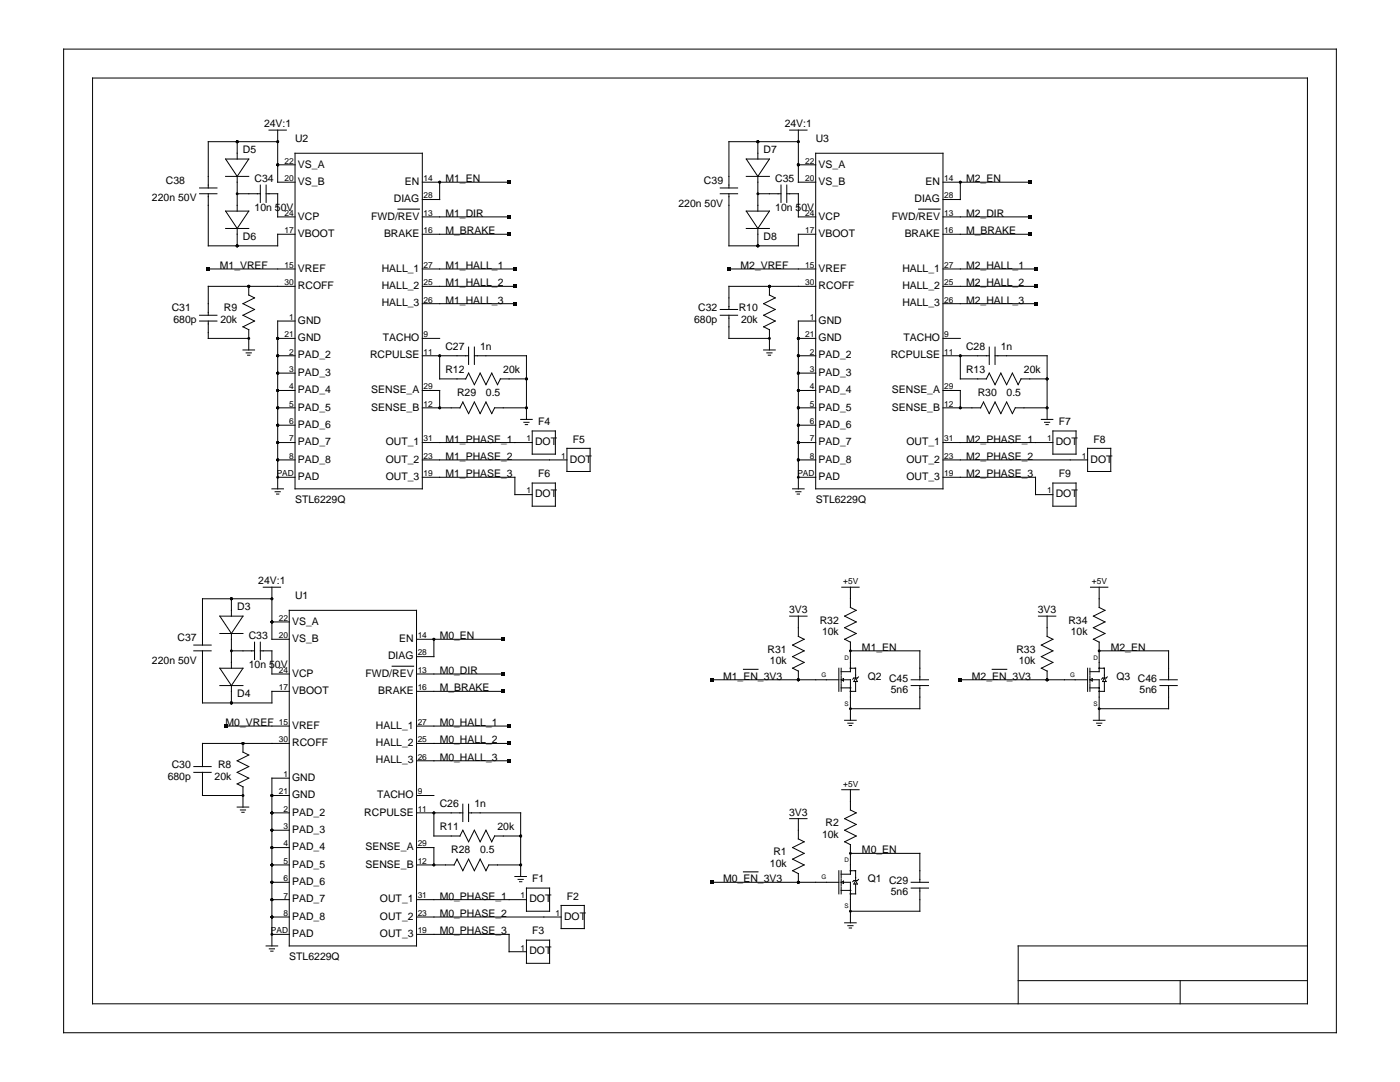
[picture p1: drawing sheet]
<svg xmlns="http://www.w3.org/2000/svg" width="279mm" height="216mm" viewBox="0 0 279 216" stroke-linecap="round" stroke-linejoin="round" font-family="sans-serif">
<g fill="none" stroke="#000" stroke-width=".2">
<path d="M12.7 9.8h254v196.3h-254zM18.5 15.6h242.4v184.7h-242.4zM39.8 38.7h3.5M39.8 37.5h3.5M41.6 38.7v10.4h13.8v-2.4h3.5M45 31.7h4.6l-2.3 3.5zM45 35.2h4.6M47.3 28.3v3.4M47.3 35.2v6.9M47.3 38.7h4.7M52 36.9v3.5M53.1 38.7h2.3v4.6h3.5"/>
<path d="M53.1 36.9v3.5M53.7 26h3.5M55.4 32.9h3.5M55.4 26v10.4h3.5M55.4 28.3h-13.8v9.2M58.9 30.6h25.4v66.9h-25.4zM84.3 36.4h17.3M87.7 36.4v3.4h-3.4M143.7 38.7h3.5M143.7 37.5h3.5M145.5 38.7v10.4h13.8v-2.4h3.5M148.9 31.7h4.7l-2.4 3.5z"/>
<path d="M148.9 35.2h4.7M151.2 38.7h4.7M151.2 28.3v3.4M151.2 35.2v6.9M155.9 36.9v3.5M157 38.7h2.3v4.6h3.5M157 36.9v3.5M157.6 26h3.5M159.3 32.9h3.5M159.3 26v10.4h3.5M159.3 28.3h-13.8v9.2M162.8 30.6h25.4v66.9h-25.4z"/>
<path d="M188.2 36.4h17.3M191.7 36.4v3.4h-3.5M41.6 53.7h17.3M45 42.1h4.6l-2.3 3.5zM45 45.6h4.6M47.3 45.6v3.5M49.6 57.1v1.8l1.2 .5-2.3 1.2 2.3 1.2-2.3 1.1 2.3 1.2-2.3 1.1 1.1 .6M58.9 57.1h-17.3v5.8M84.3 43.3h17.3M84.3 46.7h17.3M84.3 53.7h18.5M84.3 57.1h18.5"/>
<path d="M145.5 53.7h17.3M148.9 42.1h4.7l-2.4 3.5zM148.9 45.6h4.7M151.2 45.6v3.5M153.6 57.1v1.8l1.1 .5-2.3 1.2 2.3 1.2-2.3 1.1 2.3 1.2-2.3 1.1 1.2 .6M162.8 57.1h-17.3v4.7M188.2 43.3h17.3M188.2 46.7h17.3M188.2 53.7h18.5M188.2 57.1h18.5M39.8 64.1h3.5M39.8 62.9h3.5"/>
<path d="M41.6 64.1v3.4h8M48.5 69.8h2.3M49.1 70.4h1.1M49.4 70.9h.5M49.6 65.8v4M55.4 67.5h3.5M55.4 71h3.5M55.4 74.5h3.5M55.4 77.9h3.5M58.9 64.1h-3.5v33.4M84.3 67.5h3.4M84.3 71h9.2"/>
<path d="M84.3 77.9h3.4v3.5M84.3 60.6h18.5M87.7 71v4.6h5.2l.6-1.1 1.2 2.3 1.1-2.3 1.2 2.3 1.1-2.3 1.2 2.3 .6-1.2M93.5 69.3v3.4M94.7 71h10.4v12.7M94.7 69.3v3.4M99.8 75.6h5.3M143.7 62.9h3.5M143.7 61.8h3.5M145.5 62.9v4.6h8.1M152.4 69.8h2.3M153 70.4h1.1"/>
<path d="M153.3 70.9h.5M153.6 65.8v4M159.3 67.5h3.5M159.3 71h3.5M159.3 74.5h3.5M159.3 77.9h3.5M162.8 64.1h-3.5v33.4M188.2 67.5h3.5M188.2 71h9.2M188.2 77.9h3.5v3.5M188.2 60.6h18.5M191.7 71v4.6h5.2l.5-1.1 1.2 2.3 1.1-2.3 1.2 2.3 1.1-2.3 1.2 2.3"/>
<path d="M197.4 69.3v3.4M198.6 71h10.4v12.7M198.6 69.3v3.4M209 75.6h-5.2l-.6 1.2M54.3 97.5h2.3M54.9 98.1h1M55.2 98.6h.4M55.4 81.4h3.5M55.4 84.8h3.5M55.4 88.3h3.5M55.4 91.8h3.5M55.4 95.2h3.5"/>
<path d="M84.3 81.4h7.5l.6-1.2 1.1 2.3 1.2-2.3 1.1 2.3 1.2-2.3 1.1 2.3 .6-1.1h6.4M84.3 88.3h21.9M84.3 91.8h28.8M84.3 95.2h18.5v3.5h3.4M103.9 83.7h2.3M104.5 84.3h1.1M104.8 84.7h.5M106.2 86h4.6v4.6h-4.6zM106.2 96.4h4.6v4.6h-4.6zM113.1 89.5h4.7v4.6h-4.7zM158.2 97.5h2.3M158.8 98.1h1"/>
<path d="M159.1 98.6h.5M159.3 81.4h3.5M159.3 84.8h3.5M159.3 88.3h3.5M159.3 91.8h3.5M159.3 95.2h3.5M188.2 81.4h7.5M188.2 88.3h21.9M188.2 91.8h28.9M188.2 95.2h18.5v3.5h3.4M195.7 81.4l.6-1.2 1.1 2.3 1.2-2.3 1.1 2.3 1.2-2.3 1.1 2.3 .6-1.1h6.4M207.8 83.7h2.3"/>
<path d="M208.5 84.3h1M208.7 84.7h.5M210.1 86h4.6v4.6h-4.6zM210.1 96.4h4.6v4.6h-4.6zM217.1 89.5h4.6v4.6h-4.6zM46.2 119.5v3.4M52.5 117.2h3.5M54.3 117.2v10.4h3.4M54.3 119.5h-13.9v9.2M168 117.2h3.5M169.7 117.2v4l1.2 .6-2.3 1.1 2.3 1.2-2.3 1.2 2.3 1.1-2.3 1.2M217.6 117.2h3.5"/>
<path d="M219.4 117.2v4l1.1 .6-2.3 1.1 2.3 1.2-2.3 1.2 2.3 1.1-2.3 1.2M38.7 129.9h3.4M38.7 128.7h3.4M40.4 129.9v10.4h13.9v-2.3h3.4M43.9 122.9h4.6l-2.3 3.5zM43.9 126.4h4.6M43.9 133.3h4.6l-2.3 3.5zM43.9 136.8h4.6M46.2 126.4v6.9M46.2 136.8v3.5M46.2 129.9h4.6M50.8 128.1v3.5"/>
<path d="M52 129.9h2.3v4.6h3.4M52 128.1v3.5M54.3 124.1h3.4M57.7 121.8h25.4v67h-25.4zM83.1 127.6h17.3M83.1 134.5h17.3M83.1 138h17.3M86.6 127.6v3.4h-3.5M142 135.6h25.4M157.6 122.9h3.5M159.3 122.9v4.1l1.2 .6-2.3 1.1 2.3 1.2-2.3 1.1 2.3 1.2-2.3 1.1 1.1 .6v1.7M167.4 133.3v4.7"/>
<path d="M167.9 133.3v1.4M167.9 135v1.3M167.9 136.6v1.4M167.9 135.6l.4-.2v.5zM167.9 137.3h1.8M168.3 135.6h1.4v8.1M168.6 127.5l1.1 .6v5.9h-1.8M169.7 133.3h1.1v2M169.7 129.9h13.9v5.7M170.8 136v2h-1.1M170.8 135.3l.3 .7h-.7zM171.3 135.1l-.2 .2h-.7l-.2 .2"/>
<path d="M181.8 136.8h3.5M181.8 135.6h3.5M183.6 136.8v4.6h-13.9M191.7 135.6h25.4M207.2 122.9h3.5M209 122.9v4.1l1.1 .6-2.3 1.1 2.3 1.2-2.3 1.1 2.3 1.2-2.3 1.1 1.2 .6v1.7M217.1 133.3v4.7M217.5 137.3h1.9M217.5 133.3v1.4M217.5 135v1.3M217.5 136.6v1.4M217.5 135.6l.5-.2v.5z"/>
<path d="M218 135.6h1.4v8.1M218.2 127.5l1.2 .6v5.9h-1.9M219.4 133.3h1v2M219.4 129.9h13.8v5.7M220.4 136v2h-1M220.4 135.3l.3 .7h-.6zM221 135.1l-.3 .2h-.6l-.3 .2M231.5 136.8h3.4M231.5 135.6h3.4M233.2 136.8v4.6h-13.8M38.7 154.1h3.4M38.7 153h3.4"/>
<path d="M40.4 154.1v4.6h8.1M45 144.9h12.7M48.5 148.3v1.8l1.1 .6-2.3 1.1 2.3 1.2-2.3 1.1 2.3 1.2-2.3 1.1 1.2 .6M48.5 157v4M54.3 158.7h3.4M57.7 148.3h-17.3v4.7M57.7 155.3h-3.4v33.5M83.1 144.9h18.5M83.1 148.3h18.5M83.1 158.7h3.5M83.1 151.8h18.5M168 157.6h3.5"/>
<path d="M168.6 143.7h2.3M169.2 144.3h1M169.5 144.8h.4M169.7 157.6v4l1.2 .6-2.3 1.2 2.3 1.1-2.3 1.2 2.3 1.1-2.3 1.2M218.2 143.7h2.3M218.8 144.3h1.1M219.1 144.8h.5M47.3 161h2.3M48 161.6h1M48.3 162.1h.4M54.3 162.2h3.4M54.3 165.7h3.4"/>
<path d="M54.3 169.1h3.4M54.3 172.6h3.4M54.3 176.1h3.4M54.3 179.5h3.4M83.1 162.2h9.3M83.1 169.1h3.5v3.5M83.1 172.6h7.6l.5-1.2 1.2 2.3 1.1-2.3 1.2 2.3 1.1-2.3 1.2 2.3 .6-1.1h6.3M83.1 179.5h22M86.6 162.2v4.6h5.2l.6-1.1 1.1 2.3 1.2-2.3 1.1 2.3 1.2-2.3 1.1 2.3 .6-1.2M92.4 160.5v3.4M93.5 162.2h10.4v12.7M93.5 160.5v3.4"/>
<path d="M98.7 166.8h5.2M102.8 174.9h2.3M103.4 175.5h1M103.7 175.9h.4M105.1 177.2h4.6v4.6h-4.6zM142 176.1h25.4M157.6 163.4h3.5M159.3 163.4v4l1.2 .6-2.3 1.1 2.3 1.2-2.3 1.1 2.3 1.2-2.3 1.1 1.1 .6M159.3 174.3v1.8M167.4 173.7v4.7M167.9 173.7v1.4M167.9 175.4v1.3"/>
<path d="M167.9 177v1.4M167.9 177.7h1.8M167.9 176.1l.4-.3v.5zM168.3 176.1h1.4v8M168.6 168l1.1 .5v5.9h-1.8M169.7 173.7h1.1v2M169.7 170.3h13.9v5.8M170.8 176.4v2h-1.1M170.8 175.7l.3 .7h-.7zM171.3 175.5l-.2 .2h-.7l-.2 .2M181.8 176.1h3.5M181.8 177.2h3.5"/>
<path d="M183.6 177.2v4.6h-13.9M53.1 188.8h2.3M53.7 189.3h1.1M54 189.8h.5M54.3 183h3.4M54.3 186.4h3.4M83.1 183h28.9M83.1 186.4h18.5v3.5h3.5M105.1 187.6h4.6v4.6h-4.6zM112 180.7h4.6v4.6h-4.6zM168.6 184.1h2.3M169.2 184.7h1"/>
<path d="M169.5 185.2h.4M203.2 195.7h57.7M235.5 195.7v4.6M260.9 188.8h-57.7v11.5"/>
<circle cx="169.7" cy="133.3" r=".06"/>
<circle cx="169.7" cy="137.3" r=".06"/>
<circle cx="169.7" cy="138" r=".06"/>
<circle cx="219.4" cy="133.3" r=".06"/>
<circle cx="219.4" cy="137.3" r=".06"/>
<circle cx="219.4" cy="138" r=".06"/>
<circle cx="169.7" cy="173.7" r=".06"/>
<circle cx="169.7" cy="178.4" r=".06"/>
<circle cx="169.7" cy="177.7" r=".06"/>
</g>
<path d="M79.4 41.7h4.3M183.3 41.7h4.3M78.3 132.9h4.3M148.4 133.6h2.9M198 133.6h2.9M148.4 174h2.9" fill="none" stroke="#000" stroke-width=".21"/>
<g fill="#000">
<path d="M101.3 36h.6v.7h-.6zM205.2 36h.7v.7h-.7zM41.2 53.3h.7v.7h-.7zM101.3 42.9h.6v.7h-.6zM101.3 46.4h.6v.7h-.6zM102.4 56.8h.7v.7h-.7zM102.4 53.3h.7v.7h-.7zM145.1 53.3h.7v.7h-.7zM205.2 42.9h.7v.7h-.7zM205.2 46.4h.7v.7h-.7zM206.3 56.8h.7v.7h-.7zM206.3 53.3h.7v.7h-.7z"/>
<path d="M102.4 60.3h.7v.6h-.7zM206.3 60.3h.7v.6h-.7zM100.1 127.2h.7v.7h-.7zM100.1 134.1h.7v.7h-.7zM100.1 137.6h.7v.7h-.7zM141.7 135.3h.7v.7h-.7zM191.3 135.3h.7v.7h-.7zM44.7 144.5h.7v.7h-.7zM101.3 151.5h.6v.7h-.6zM101.3 148h.6v.7h-.6zM101.3 144.5h.6v.7h-.6zM141.7 175.7h.7v.7h-.7z"/>
<circle cx="47.3" cy="28.3" r=".29"/>
<circle cx="47.3" cy="38.7" r=".29"/>
<circle cx="55.4" cy="28.3" r=".29"/>
<circle cx="55.4" cy="32.9" r=".29"/>
<circle cx="87.7" cy="36.4" r=".29"/>
<circle cx="151.2" cy="28.3" r=".29"/>
<circle cx="151.2" cy="38.7" r=".29"/>
<circle cx="159.3" cy="28.3" r=".29"/>
<circle cx="159.3" cy="32.9" r=".29"/>
<circle cx="191.7" cy="36.4" r=".29"/>
<circle cx="47.3" cy="49.1" r=".29"/>
<circle cx="49.6" cy="57.1" r=".29"/>
<circle cx="151.2" cy="49.1" r=".29"/>
<circle cx="153.6" cy="57.1" r=".29"/>
<circle cx="49.6" cy="67.5" r=".29"/>
<circle cx="55.4" cy="71" r=".29"/>
<circle cx="55.4" cy="74.5" r=".29"/>
<circle cx="55.4" cy="77.9" r=".29"/>
<circle cx="55.4" cy="67.5" r=".29"/>
<circle cx="87.7" cy="71" r=".29"/>
<circle cx="105.1" cy="75.6" r=".29"/>
<circle cx="153.6" cy="67.5" r=".29"/>
<circle cx="159.3" cy="71" r=".29"/>
<circle cx="159.3" cy="74.5" r=".29"/>
<circle cx="159.3" cy="77.9" r=".29"/>
<circle cx="159.3" cy="67.5" r=".29"/>
<circle cx="191.7" cy="71" r=".29"/>
<circle cx="209" cy="75.6" r=".29"/>
<circle cx="55.4" cy="91.8" r=".29"/>
<circle cx="55.4" cy="95.2" r=".29"/>
<circle cx="55.4" cy="81.4" r=".29"/>
<circle cx="55.4" cy="84.8" r=".29"/>
<circle cx="55.4" cy="88.3" r=".29"/>
<circle cx="87.7" cy="81.4" r=".29"/>
<circle cx="105.1" cy="81.4" r=".29"/>
<circle cx="159.3" cy="91.8" r=".29"/>
<circle cx="159.3" cy="95.2" r=".29"/>
<circle cx="159.3" cy="81.4" r=".29"/>
<circle cx="159.3" cy="84.8" r=".29"/>
<circle cx="159.3" cy="88.3" r=".29"/>
<circle cx="191.7" cy="81.4" r=".29"/>
<circle cx="209" cy="81.4" r=".29"/>
<circle cx="46.2" cy="119.5" r=".29"/>
<circle cx="54.3" cy="119.5" r=".29"/>
<circle cx="46.2" cy="129.9" r=".29"/>
<circle cx="54.3" cy="124.1" r=".29"/>
<circle cx="86.6" cy="127.6" r=".29"/>
<circle cx="159.3" cy="135.6" r=".29"/>
<circle cx="169.7" cy="133.3" r=".06"/>
<circle cx="169.7" cy="137.3" r=".06"/>
<circle cx="169.7" cy="138" r=".06"/>
<circle cx="169.7" cy="129.9" r=".29"/>
<circle cx="209" cy="135.6" r=".29"/>
<circle cx="219.4" cy="133.3" r=".06"/>
<circle cx="219.4" cy="137.3" r=".06"/>
<circle cx="219.4" cy="138" r=".06"/>
<circle cx="219.4" cy="129.9" r=".29"/>
<circle cx="46.2" cy="140.3" r=".29"/>
<circle cx="48.5" cy="158.7" r=".29"/>
<circle cx="48.5" cy="148.3" r=".29"/>
<circle cx="54.3" cy="158.7" r=".29"/>
<circle cx="169.7" cy="141.4" r=".29"/>
<circle cx="219.4" cy="141.4" r=".29"/>
<circle cx="54.3" cy="162.2" r=".29"/>
<circle cx="54.3" cy="176.1" r=".29"/>
<circle cx="54.3" cy="179.5" r=".29"/>
<circle cx="54.3" cy="172.6" r=".29"/>
<circle cx="54.3" cy="169.1" r=".29"/>
<circle cx="54.3" cy="165.7" r=".29"/>
<circle cx="86.6" cy="162.2" r=".29"/>
<circle cx="86.6" cy="172.6" r=".29"/>
<circle cx="103.9" cy="166.8" r=".29"/>
<circle cx="103.9" cy="172.6" r=".29"/>
<circle cx="159.3" cy="176.1" r=".29"/>
<circle cx="169.7" cy="173.7" r=".06"/>
<circle cx="169.7" cy="178.4" r=".06"/>
<circle cx="169.7" cy="177.7" r=".06"/>
<circle cx="169.7" cy="170.3" r=".29"/>
<circle cx="54.3" cy="183" r=".29"/>
<circle cx="54.3" cy="186.4" r=".29"/>
<circle cx="169.7" cy="181.8" r=".29"/>
</g>
<g font-size="2.1">
<text x="52.7" y="25.4">24V:1</text>
<text x="58.9" y="28.3">U2</text>
<text x="156.6" y="25.4">24V:1</text>
<text x="162.8" y="28.3">U3</text>
<text x="48.5" y="30.6">D5</text>
<text x="59.5" y="33.4">VS_A</text>
<text x="152.4" y="30.6">D7</text>
<text x="163.4" y="33.4">VS_A</text>
<text x="30.3" y="40.2">220n 50V</text>
<text x="33.1" y="36.7">C38</text>
<text x="50.8" y="36.4">C34</text>
<text x="59.5" y="36.9">VS_B</text>
<text x="78.6" y="40.4">DIAG</text>
<text x="80.8" y="36.9">EN</text>
<text x="88.9" y="36.4">M1_EN</text>
<text x="135.4" y="41.3">220n 50V</text>
<text x="140.5" y="36.7">C39</text>
<text x="154.7" y="36.4">C35</text>
<text x="163.4" y="36.9">VS_B</text>
<text x="182.5" y="40.4">DIAG</text>
<text x="184.7" y="36.9">EN</text>
<text x="192.8" y="36.4">M2_EN</text>
<text x="48.5" y="47.9">D6</text>
<text x="50.8" y="42.1">10n 50V</text>
<text x="59.5" y="43.8">VCP</text>
<text x="59.5" y="47.3">VBOOT</text>
<text x="74.1" y="43.8">FWD/REV</text>
<text x="76.6" y="47.3">BRAKE</text>
<text x="88.9" y="43.3">M1_DIR</text>
<text x="88.9" y="46.7">M_BRAKE</text>
<text x="152.4" y="47.9">D8</text>
<text x="154.7" y="42.1">10n 50V</text>
<text x="163.4" y="43.8">VCP</text>
<text x="163.4" y="47.3">VBOOT</text>
<text x="178" y="43.8">FWD/REV</text>
<text x="180.5" y="47.3">BRAKE</text>
<text x="192.8" y="43.3">M2_DIR</text>
<text x="192.8" y="46.7">M_BRAKE</text>
<text x="43.9" y="53.7">M1_VREF</text>
<text x="88.9" y="53.7">M1_HALL_1</text>
<text x="147.8" y="53.7">M2_VREF</text>
<text x="192.8" y="53.7">M2_HALL_1</text>
<text x="59.5" y="54.2">VREF</text>
<text x="59.5" y="57.7">RCOFF</text>
<text x="76.2" y="54.2">HALL_1</text>
<text x="76.2" y="57.7">HALL_2</text>
<text x="88.9" y="57.1">M1_HALL_2</text>
<text x="163.4" y="54.2">VREF</text>
<text x="163.4" y="57.7">RCOFF</text>
<text x="180.1" y="54.2">HALL_1</text>
<text x="180.1" y="57.7">HALL_2</text>
<text x="192.8" y="57.1">M2_HALL_2</text>
<text x="34.3" y="62.1">C31</text>
<text x="34.6" y="64.4">680p</text>
<text x="44" y="64.4">20k</text>
<text x="44.7" y="62.1">R9</text>
<text x="59.5" y="64.6">GND</text>
<text x="76.2" y="61.1">HALL_3</text>
<text x="88.9" y="60.6">M1_HALL_3</text>
<text x="138.5" y="64.4">680p</text>
<text x="139.3" y="62.1">C32</text>
<text x="147.4" y="62.1">R10</text>
<text x="147.9" y="64.4">20k</text>
<text x="163.4" y="64.6">GND</text>
<text x="180.1" y="61.1">HALL_3</text>
<text x="192.8" y="60.6">M2_HALL_3</text>
<text x="59.5" y="68.1">GND</text>
<text x="59.5" y="71.5">PAD_2</text>
<text x="73.9" y="71.5">RCPULSE</text>
<text x="76.4" y="68.1">TACHO</text>
<text x="88.9" y="69.8">C27</text>
<text x="95.8" y="69.8">1n</text>
<text x="163.4" y="68.1">GND</text>
<text x="163.4" y="71.5">PAD_2</text>
<text x="177.8" y="71.5">RCPULSE</text>
<text x="180.3" y="68.1">TACHO</text>
<text x="192.8" y="69.8">C28</text>
<text x="199.7" y="69.8">1n</text>
<text x="59.5" y="75">PAD_3</text>
<text x="88.9" y="74.5">R12</text>
<text x="100.4" y="74.5">20k</text>
<text x="163.4" y="75">PAD_3</text>
<text x="192.8" y="74.5">R13</text>
<text x="204.4" y="74.5">20k</text>
<text x="59.5" y="78.5">PAD_4</text>
<text x="59.5" y="81.9">PAD_5</text>
<text x="74.1" y="78.5">SENSE_A</text>
<text x="74.1" y="81.9">SENSE_B</text>
<text x="91.2" y="79.1">R29</text>
<text x="97" y="79.1">0.5</text>
<text x="163.4" y="78.5">PAD_4</text>
<text x="163.4" y="81.9">PAD_5</text>
<text x="178" y="78.5">SENSE_A</text>
<text x="178" y="81.9">SENSE_B</text>
<text x="195.1" y="79.1">R30</text>
<text x="200.9" y="79.1">0.5</text>
<text x="59.5" y="85.4">PAD_6</text>
<text x="59.5" y="88.8">PAD_7</text>
<text x="77" y="88.8">OUT_1</text>
<text x="88.9" y="88.3">M1_PHASE_1</text>
<text x="106.8" y="88.8">DOT</text>
<text x="107.4" y="84.8">F4</text>
<text x="114.3" y="88.3">F5</text>
<text x="163.4" y="85.4">PAD_6</text>
<text x="163.4" y="88.8">PAD_7</text>
<text x="180.9" y="88.8">OUT_1</text>
<text x="192.8" y="88.3">M2_PHASE_1</text>
<text x="210.7" y="88.8">DOT</text>
<text x="211.3" y="84.8">F7</text>
<text x="218.2" y="88.3">F8</text>
<text x="59.5" y="92.3">PAD_8</text>
<text x="59.5" y="95.8">PAD</text>
<text x="77" y="92.3">OUT_2</text>
<text x="77" y="95.8">OUT_3</text>
<text x="88.9" y="91.8">M1_PHASE_2</text>
<text x="88.9" y="95.2">M1_PHASE_3</text>
<text x="107.4" y="95.2">F6</text>
<text x="113.7" y="92.3">DOT</text>
<text x="163.4" y="92.3">PAD_8</text>
<text x="163.4" y="95.8">PAD</text>
<text x="180.9" y="92.3">OUT_2</text>
<text x="180.9" y="95.8">OUT_3</text>
<text x="192.8" y="91.8">M2_PHASE_2</text>
<text x="192.8" y="95.2">M2_PHASE_3</text>
<text x="211.3" y="95.2">F9</text>
<text x="217.6" y="92.3">DOT</text>
<text x="58.9" y="100.4">STL6229Q</text>
<text x="106.8" y="99.2">DOT</text>
<text x="162.8" y="100.4">STL6229Q</text>
<text x="210.7" y="99.2">DOT</text>
<text x="51.5" y="116.6">24V:1</text>
<text x="58.9" y="119.5">U1</text>
<text x="47.3" y="121.8">D3</text>
<text x="58.3" y="124.6">VS_A</text>
<text x="157.5" y="122.4">3V3</text>
<text x="163.6" y="124.4">R32</text>
<text x="207.1" y="122.4">3V3</text>
<text x="213.2" y="124.4">R34</text>
<text x="35.4" y="127.9">C37</text>
<text x="49.6" y="127.6">C33</text>
<text x="58.3" y="128.1">VS_B</text>
<text x="77.5" y="131.6">DIAG</text>
<text x="79.7" y="128.1">EN</text>
<text x="87.7" y="127.6">M0_EN</text>
<text x="153.2" y="130.2">R31</text>
<text x="164" y="126.7">10k</text>
<text x="172" y="129.9">M1_EN</text>
<text x="202.8" y="130.2">R33</text>
<text x="213.7" y="126.7">10k</text>
<text x="221.7" y="129.9">M2_EN</text>
<text x="30.3" y="132.5">220n 50V</text>
<text x="49.6" y="133.3">10n 50V</text>
<text x="58.3" y="135">VCP</text>
<text x="72.9" y="135">FWD/REV</text>
<text x="87.7" y="134.5">M0_DIR</text>
<text x="87.7" y="138">M_BRAKE</text>
<text x="144.3" y="135.6">M1_EN_3V3</text>
<text x="153.7" y="132.5">10k</text>
<text x="173.2" y="135.6">Q2</text>
<text x="177.4" y="136">C45</text>
<text x="194" y="135.6">M2_EN_3V3</text>
<text x="203.3" y="132.5">10k</text>
<text x="222.8" y="135.6">Q3</text>
<text x="227.1" y="136">C46</text>
<text x="47.3" y="139.1">D4</text>
<text x="58.3" y="138.5">VBOOT</text>
<text x="75.5" y="138.5">BRAKE</text>
<text x="177.8" y="138.3">5n6</text>
<text x="227.4" y="138.3">5n6</text>
<text x="45" y="144.9">M0_VREF</text>
<text x="58.3" y="145.4">VREF</text>
<text x="58.3" y="148.9">RCOFF</text>
<text x="75" y="145.4">HALL_1</text>
<text x="75" y="148.9">HALL_2</text>
<text x="87.7" y="148.3">M0_HALL_2</text>
<text x="87.7" y="144.9">M0_HALL_1</text>
<text x="33.5" y="155.6">680p</text>
<text x="34.3" y="153.3">C30</text>
<text x="42.8" y="155.6">20k</text>
<text x="43.5" y="153.3">R8</text>
<text x="58.3" y="155.8">GND</text>
<text x="75" y="152.3">HALL_3</text>
<text x="87.7" y="151.8">M0_HALL_3</text>
<text x="58.3" y="159.3">GND</text>
<text x="75.3" y="159.3">TACHO</text>
<text x="87.7" y="161">C26</text>
<text x="94.7" y="161">1n</text>
<text x="58.3" y="162.7">PAD_2</text>
<text x="58.3" y="166.2">PAD_3</text>
<text x="72.7" y="162.7">RCPULSE</text>
<text x="87.7" y="165.7">R11</text>
<text x="99.3" y="165.7">20k</text>
<text x="157.5" y="162.8">3V3</text>
<text x="164" y="167.2">10k</text>
<text x="164.7" y="164.8">R2</text>
<text x="58.3" y="169.7">PAD_4</text>
<text x="58.3" y="173.1">PAD_5</text>
<text x="72.9" y="169.7">SENSE_A</text>
<text x="72.9" y="173.1">SENSE_B</text>
<text x="90.1" y="170.3">R28</text>
<text x="95.8" y="170.3">0.5</text>
<text x="153.7" y="172.9">10k</text>
<text x="154.4" y="170.6">R1</text>
<text x="172" y="170.3">M0_EN</text>
<text x="58.3" y="176.6">PAD_6</text>
<text x="87.7" y="179.5">M0_PHASE_1</text>
<text x="106.2" y="176.1">F1</text>
<text x="113.1" y="179.5">F2</text>
<text x="144.3" y="176.1">M0_EN_3V3</text>
<text x="173.2" y="176.1">Q1</text>
<text x="177.4" y="176.4">C29</text>
<text x="177.8" y="178.7">5n6</text>
<text x="58.3" y="180.1">PAD_7</text>
<text x="58.3" y="183.5">PAD_8</text>
<text x="75.8" y="180.1">OUT_1</text>
<text x="75.8" y="183.5">OUT_2</text>
<text x="87.7" y="183">M0_PHASE_2</text>
<text x="105.6" y="180.1">DOT</text>
<text x="112.6" y="183.5">DOT</text>
<text x="57.7" y="191.6">STL6229Q</text>
<text x="58.3" y="187">PAD</text>
<text x="75.8" y="187">OUT_3</text>
<text x="87.7" y="186.4">M0_PHASE_3</text>
<text x="105.6" y="190.4">DOT</text>
<text x="106.2" y="186.4">F3</text>
</g>
<g font-size="1.7">
<text x="56.8" y="32.7">22</text>
<text x="160.7" y="32.7">22</text>
<text x="56.8" y="36.1">20</text>
<text x="84.5" y="39.6">28</text>
<text x="84.5" y="36.1">14</text>
<text x="160.7" y="36.1">20</text>
<text x="188.4" y="39.6">28</text>
<text x="188.4" y="36.1">14</text>
<text x="56.8" y="43">24</text>
<text x="56.8" y="46.5">17</text>
<text x="84.5" y="43">13</text>
<text x="84.5" y="46.5">16</text>
<text x="160.7" y="43">24</text>
<text x="160.7" y="46.5">17</text>
<text x="188.4" y="43">13</text>
<text x="188.4" y="46.5">16</text>
<text x="56.8" y="53.4">15</text>
<text x="84.5" y="53.4">27</text>
<text x="160.7" y="53.4">15</text>
<text x="188.4" y="53.4">27</text>
<text x="56.8" y="56.9">30</text>
<text x="84.5" y="56.9">25</text>
<text x="160.7" y="56.9">30</text>
<text x="188.4" y="56.9">25</text>
<text x="57.7" y="63.8">1</text>
<text x="84.5" y="60.4">26</text>
<text x="161.6" y="63.8">1</text>
<text x="188.4" y="60.4">26</text>
<text x="56.8" y="67.3">21</text>
<text x="57.7" y="70.8">2</text>
<text x="84.5" y="70.8">11</text>
<text x="84.5" y="67.3">9</text>
<text x="160.7" y="67.3">21</text>
<text x="161.6" y="70.8">2</text>
<text x="188.4" y="70.8">11</text>
<text x="188.4" y="67.3">9</text>
<text x="57.7" y="74.2">3</text>
<text x="57.7" y="77.7">4</text>
<text x="84.5" y="77.7">29</text>
<text x="161.6" y="74.2">3</text>
<text x="161.6" y="77.7">4</text>
<text x="188.4" y="77.7">29</text>
<text x="57.7" y="81.1">5</text>
<text x="84.5" y="81.1">12</text>
<text x="161.6" y="81.1">5</text>
<text x="188.4" y="81.1">12</text>
<text x="57.7" y="84.6">6</text>
<text x="57.7" y="88.1">7</text>
<text x="84.5" y="88.1">31</text>
<text x="105.1" y="88.1">1</text>
<text x="161.6" y="84.6">6</text>
<text x="161.6" y="88.1">7</text>
<text x="188.4" y="88.1">31</text>
<text x="209" y="88.1">1</text>
<text x="55.2" y="95">PAD</text>
<text x="57.7" y="91.5">8</text>
<text x="84.5" y="91.5">23</text>
<text x="84.5" y="95">19</text>
<text x="112" y="91.5">1</text>
<text x="159.1" y="95">PAD</text>
<text x="161.6" y="91.5">8</text>
<text x="188.4" y="91.5">23</text>
<text x="188.4" y="95">19</text>
<text x="215.9" y="91.5">1</text>
<text x="105.1" y="98.5">1</text>
<text x="209" y="98.5">1</text>
<text x="168.3" y="116.6">+5V</text>
<text x="217.9" y="116.6">+5V</text>
<text x="55.6" y="123.9">22</text>
<text x="55.6" y="127.3">20</text>
<text x="83.4" y="130.8">28</text>
<text x="83.4" y="127.3">14</text>
<text x="55.6" y="134.3">24</text>
<text x="55.6" y="137.7">17</text>
<text x="83.4" y="137.7">16</text>
<text x="83.4" y="134.3">13</text>
<text x="55.6" y="144.6">15</text>
<text x="55.6" y="148.1">30</text>
<text x="83.4" y="144.6">27</text>
<text x="83.4" y="148.1">25</text>
<text x="56.6" y="155">1</text>
<text x="83.4" y="151.6">26</text>
<text x="55.6" y="158.5">21</text>
<text x="56.6" y="162">2</text>
<text x="83.4" y="162">11</text>
<text x="83.4" y="158.5">9</text>
<text x="168.3" y="157">+5V</text>
<text x="56.6" y="165.4">3</text>
<text x="56.6" y="168.9">4</text>
<text x="56.6" y="172.4">5</text>
<text x="83.4" y="168.9">29</text>
<text x="83.4" y="172.4">12</text>
<text x="56.6" y="175.8">6</text>
<text x="56.6" y="179.3">7</text>
<text x="83.4" y="179.3">31</text>
<text x="103.9" y="179.3">1</text>
<text x="56.6" y="182.7">8</text>
<text x="83.4" y="182.7">23</text>
<text x="110.8" y="182.7">1</text>
<text x="54.1" y="186.2">PAD</text>
<text x="83.4" y="186.2">19</text>
<text x="103.9" y="189.7">1</text>
</g>
<g font-size="1.3">
<text x="168.6" y="131.6">D</text>
<text x="218.2" y="131.6">D</text>
<text x="163.9" y="135.1">G</text>
<text x="213.6" y="135.1">G</text>
<text x="168.6" y="140.8">S</text>
<text x="218.2" y="140.8">S</text>
<text x="168.6" y="172">D</text>
<text x="163.9" y="175.5">G</text>
<text x="168.6" y="181.2">S</text>
</g>
</svg>
